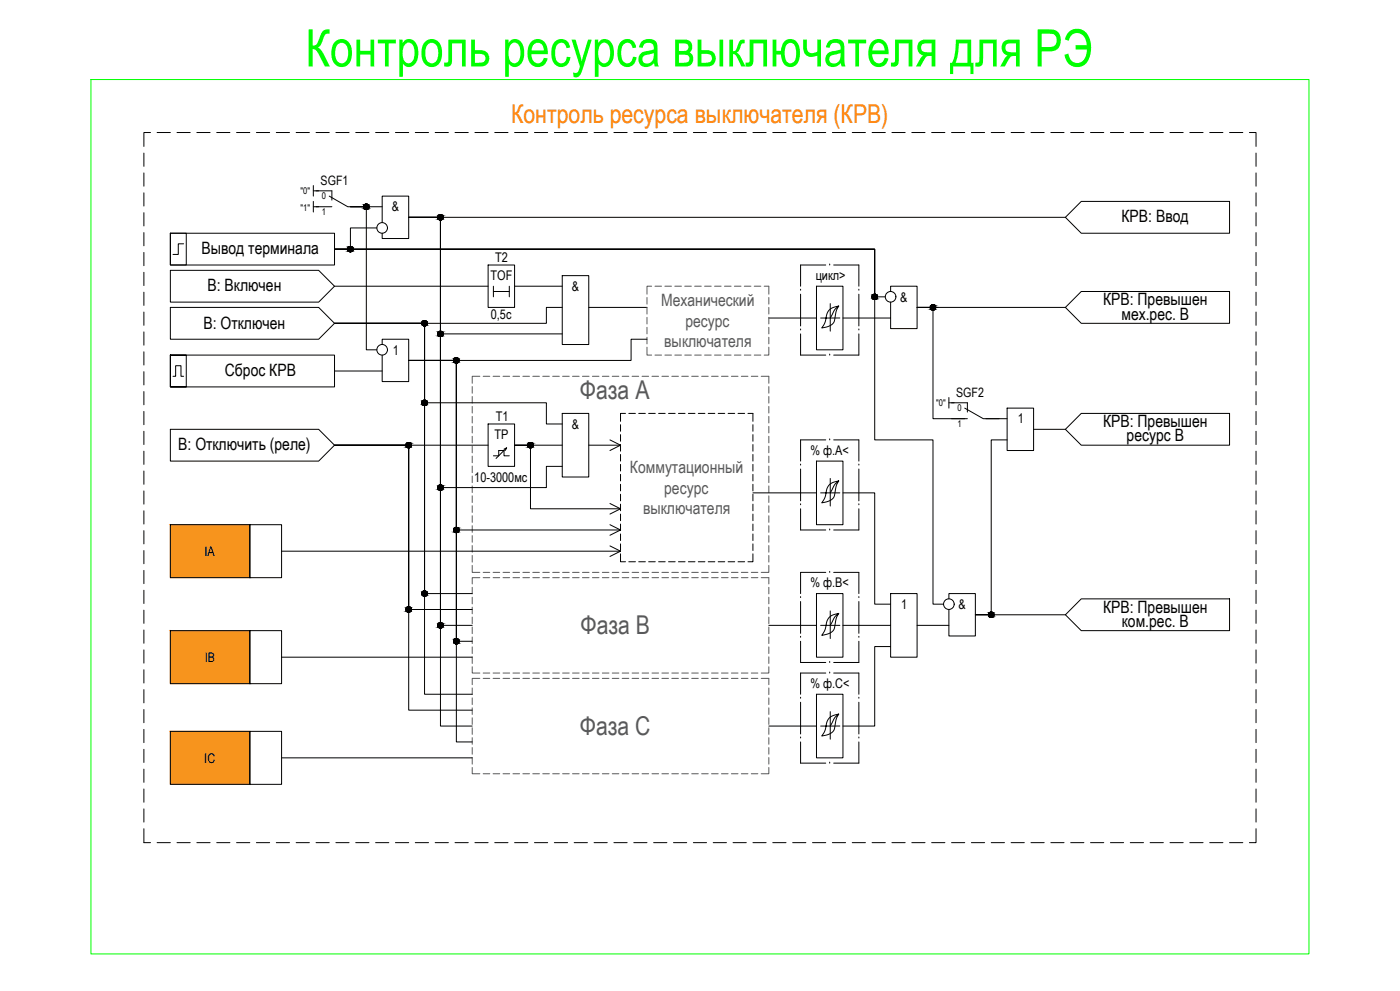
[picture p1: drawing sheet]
<svg xmlns="http://www.w3.org/2000/svg" width="1189mm" height="841mm" viewBox="0 0 1189 841" stroke-linecap="round" stroke-linejoin="round" font-family="sans-serif">
<!-- layer: 0 -->
<path d="M77 68h1035v742h-1035z" fill="none" stroke="#0f0" stroke-width=".85"/>
<g fill="none" stroke="#000" stroke-width=".85">
<path d="M128 112h-6v12M133 112h12M150 112h12M167 112h11M184 112h11M201 112h11M218 112h11M235 112h11M251 112h12M268 112h12M285 112h11M302 112h11"/>
<path d="M319 112h11M336 112h11M353 112h11M370 112h11M386 112h12M403 112h11M420 112h11M437 112h11M454 112h11M471 112h11M488 112h11M504 112h12"/>
<path d="M521 112h12M538 112h11M555 112h11M572 112h11M589 112h11M606 112h11M622 112h12M639 112h12M656 112h11M673 112h11M690 112h11M707 112h11"/>
<path d="M724 112h11M741 112h11M757 112h12M774 112h12M791 112h11M808 112h11M825 112h11M842 112h11M859 112h11M875 112h12M892 112h12M909 112h11"/>
<path d="M926 112h11M943 112h11M960 112h11M977 112h11M994 112h11M1010 112h12M1027 112h11M1044 112h11M1061 112h6v12M122 130v11M1067 130v11M122 147v11"/>
<path d="M266 157v9M1067 147v11M122 164v11M266 171v9M266 162h5M266 175h5M325 175h-27h13v122h9M918 171h126v27h-126l-13-14zM1067 164v11M122 180v12M122 197v12M145 198h13v27h-13z"/>
<path d="M145 198h139v27h-139zM320 193h-22v18h-14M325 189v-23h22v36h-22v-4M905 184h-558h27v230h90v-18h13M1067 180v12M1067 197v12M122 214v11M156 207h-5v9h-4M1067 214v11M122 231v11M145 229h126l13 14-13 13h-126zM414 225h23v36h-23z"/>
<path d="M477 234h23v58h-23zM1067 231v11M122 248v11M284 243h130M419 243v9M419 247h13M432 243v9M437 243h40M693 243h23v54h-23zM705 258v23M712 260a28 28 0 0 0-4 13 12 12 0 0 1-10 5 22 22 0 0 0 4-12 10 10 0 0 1 10-6 16 16 0 0 0-6 9l-1 1h-8M752 252h-9v-41h-459h459v162h49v140h9"/>
<path d="M756 247v-4h23v36h-23v-23M918 247h126v27h-126l-13-13zM1067 248v11M122 265v11M145 261h126l13 13-13 14h-126zM477 261h-13v13h-180h77v68h103v18h13M500 261h49M653 270h40M713 270h-8M716 270h40M905 261h-126h13v94h27M1067 265v11"/>
<path d="M122 282v11M122 299v11M325 292v-4h22v36h-22v-23M374 283h103M549 288h-13v18h-189h41v144h139M1067 282v11M1067 299v11M122 315v12M145 301h139v27h-139v-27v27h13v-27zM147 319h2v-9h5v9h2M284 315h41M1067 315v12"/>
<path d="M122 332v12M806 337v9M1067 332v12M122 349v11M414 360h23v36h-23zM477 351h23v54h-23zM531 351h-4v7M534 351h6M542 351h6M551 351h5M559 351h6M568 351h5"/>
<path d="M576 351h6M585 351h5M593 351h6M601 351h6M610 351h5M618 351h6M627 351h5M635 351h4v7M806 342h4M837 355h18M855 346h23v36h-23zM918 351h126v27h-126l-13-14z"/>
<path d="M1067 349v11M122 366v11M145 364h126l13 14-13 13h-126zM284 378h130M477 378h-40h13v54h77M500 378h27M518 373l9 5-9 4M527 360v6M527 369v5M527 377v6M639 360v6M639 369v5"/>
<path d="M639 377v6M855 373h-13v149h-14h77M878 364h27M1067 366v11M122 383v11M122 400v11M419 387h5v-5h4v5h4M428 381l2-1-1 2M430 380l-9 9M527 386v5M527 394v6M639 386v5"/>
<path d="M639 394v6M693 391h23v54h-23zM1067 383v11M1067 400v11M122 417v11M527 403v5M527 411v6M527 419v6M639 418h54M639 403v5M639 411v6M639 419v6"/>
<path d="M705 406v23M705 418h8M712 408a28 28 0 0 0-4 13 12 12 0 0 1-10 6 22 22 0 0 0 4-12 10 10 0 0 1 10-7 16 16 0 0 0-6 9l-1 1h-8M716 418h27v95h13M1067 417v11M122 433v12M518 427l9 5-9 4M527 428v5M527 436v6M639 428v5M639 436v6M1067 433v12"/>
<path d="M122 450v12M145 445h67v45h-67zM212 445h27v45h-27zM518 445l9 5-9 4M527 445v5M527 453v6M639 445v5M639 453v6M1067 450v12M122 467v11M239 468h288M518 463l9 5-9 4"/>
<path d="M527 470v7h4M527 462v5M534 477h6M542 477h6M551 477h5M559 477h6M568 477h5M576 477h6M585 477h5M593 477h6M601 477h6M610 477h5"/>
<path d="M618 477h6M627 477h5M639 470v7h-4M639 462v5M1067 467v11M122 484v11M1067 484v11M122 501v11M122 518v11M401 517h-54v-139h-63h63v225h54M401 504h-40v-230h-77h77v315h40M693 504h23v54h-23z"/>
<path d="M705 518v24M756 504h23v54h-23zM806 508v-4h22v36h-22v-23M918 508h126v27h-126l-13-13zM1067 501v11M1067 518v11M122 535v11M145 535h67v45h-67zM212 535h27v45h-27zM401 531h-27v-347h-27h27v432h27M653 531h40M705 531h8"/>
<path d="M712 521a29 29 0 0 0-4 13 12 12 0 0 1-10 5 22 22 0 0 0 4-12 11 11 0 0 1 10-6 16 16 0 0 0-6 8l-1 2h-8M716 531h40M779 531h27M1067 535v11M122 552v11M239 558h162M401 544h-13v-238h-41h41v324h13M756 549h-13v67h-27M1067 552v11M122 568v12M1067 568v12M122 585v12"/>
<path d="M693 589h23v54h-23zM1067 585v12M122 602v11M122 619v11M653 616h40M705 604v23M712 606a29 29 0 0 0-4 13 12 12 0 0 1-10 6 22 22 0 0 0 4-12 10 10 0 0 1 10-7 16 16 0 0 0-6 9l-1 1h-8M713 616h-8M1067 602v11M1067 619v11M122 636v11M145 621h67v45h-67z"/>
<path d="M212 621h27v45h-27zM1067 636v11M122 653v11M239 643h162M1067 653v11M122 670v11M1067 670v11M122 686v12M1067 686v12M122 703v12h6M133 715h12M150 715h12"/>
<path d="M167 715h11M184 715h11M201 715h11M218 715h11M235 715h11M251 715h12M268 715h12M285 715h11M302 715h11M319 715h11M336 715h11M353 715h11"/>
<path d="M370 715h11M386 715h12M403 715h11M420 715h11M437 715h11M454 715h11M471 715h11M488 715h11M504 715h12M521 715h12M538 715h11M555 715h11"/>
<path d="M572 715h11M589 715h11M606 715h11M622 715h12M639 715h12M656 715h11M673 715h11M690 715h11M707 715h11M724 715h11M741 715h11M757 715h12"/>
<path d="M774 715h12M791 715h11M808 715h11M825 715h11M842 715h11M859 715h11M875 715h12M892 715h12M909 715h11M926 715h11M943 715h11M960 715h11"/>
<path d="M977 715h11M994 715h11M1010 715h12M1027 715h11M1044 715h11M1067 703v12h-6"/>
<circle cx="311" cy="175" r="2.3"/>
<circle cx="325" cy="193" r="5"/>
<circle cx="374" cy="184" r="2.3"/>
<circle cx="298" cy="211" r="2.3"/>
<circle cx="743" cy="252" r="2.3"/>
<circle cx="756" cy="252" r="5"/>
<circle cx="361" cy="274" r="2.3"/>
<circle cx="792" cy="261" r="2.3"/>
<circle cx="325" cy="297" r="5"/>
<circle cx="374" cy="283" r="2.3"/>
<circle cx="388" cy="306" r="2.3"/>
<circle cx="361" cy="342" r="2.3"/>
<circle cx="347" cy="378" r="2.3"/>
<circle cx="450" cy="378" r="2.3"/>
<circle cx="374" cy="414" r="2.3"/>
<circle cx="388" cy="450" r="2.3"/>
<circle cx="347" cy="517" r="2.3"/>
<circle cx="361" cy="504" r="2.3"/>
<circle cx="806" cy="513" r="5"/>
<circle cx="374" cy="531" r="2.3"/>
<circle cx="842" cy="522" r="2.3"/>
<circle cx="388" cy="544" r="2.3"/>
</g>
<g fill="none" stroke="#58595b" stroke-width=".85">
<path d="M549 252v6M553 243h-4v7M556 243h6M565 243h5M573 243h6M581 243h6M590 243h6M598 243h6M607 243h5M615 243h6M624 243h5M632 243h6"/>
<path d="M640 243h6M649 243h4v7M653 252v6M549 261v6M549 269v6M549 278v5M653 261v6M653 269v6M653 278v5M549 295v6h4M549 286v6M653 295v6h-4"/>
<path d="M653 286v6M407 319h-6v6M410 319h6M419 319h5M427 319h6M436 319h5M444 319h6M452 319h6M461 319h5M469 319h6M478 319h5M486 319h6"/>
<path d="M495 319h5M503 319h6M511 319h6M520 319h6M528 319h6M537 319h5M545 319h6M554 319h5M556 301h6M562 319h6M565 301h5M570 319h6"/>
<path d="M573 301h6M579 319h6M581 301h6M587 319h6M590 301h6M596 319h5M598 301h6M604 319h6M607 301h5M613 319h5M615 301h6M621 319h6"/>
<path d="M624 301h5M630 319h5M632 301h6M638 319h6M640 301h6M646 319h7v6M401 328v6M401 336v6M653 328v6M653 336v6M401 345v6M401 353v6"/>
<path d="M653 345v6M653 353v6M401 362v5M401 370v6M401 379v5M653 362v5M653 370v6M653 379v5M401 387v6M401 396v5M653 387v6M653 396v5"/>
<path d="M401 404v6M401 412v6M653 404v6M653 412v6M401 421v5M401 429v6M401 438v5M653 421v5M653 429v6M653 438v5M401 446v6M401 455v5"/>
<path d="M653 446v6M653 455v5M401 480v6h6M401 463v6M401 471v6M653 480v6h-7M653 463v6M653 471v6M401 498v6M407 490h-6v6M410 486h6M410 490h6"/>
<path d="M419 486h5M419 490h5M427 486h6M427 490h6M436 486h5M436 490h5M444 486h6M444 490h6M452 486h6M452 490h6M461 486h5M461 490h5"/>
<path d="M469 486h6M469 490h6M478 486h5M478 490h5M486 486h6M486 490h6M495 486h5M495 490h5M503 486h6M503 490h6M511 486h6M511 490h6"/>
<path d="M520 486h6M520 490h6M528 486h6M528 490h6M537 486h5M537 490h5M545 486h6M545 490h6M554 486h5M554 490h5M562 486h6M562 490h6"/>
<path d="M570 486h6M570 490h6M579 486h6M579 490h6M587 486h6M587 490h6M596 486h5M596 490h5M604 486h6M604 490h6M613 486h5M613 490h5"/>
<path d="M621 486h6M621 490h6M630 486h5M630 490h5M638 486h6M638 490h6M646 490h7v6M653 498v6M401 507v5M401 515v6M653 507v5M653 515v6"/>
<path d="M401 524v5M401 532v6M653 524v5M653 532v6M401 541v5M401 549v6M401 557v6M653 541v5M653 549v6M653 557v6M401 566v5h6M407 576h-6v5"/>
<path d="M410 571h6M410 576h6M419 571h5M419 576h5M427 571h6M427 576h6M436 571h5M436 576h5M444 571h6M444 576h6M452 571h6M452 576h6"/>
<path d="M461 571h5M461 576h5M469 571h6M469 576h6M478 571h5M478 576h5M486 571h6M486 576h6M495 571h5M495 576h5M503 571h6M503 576h6"/>
<path d="M511 571h6M511 576h6M520 571h6M520 576h6M528 571h6M528 576h6M537 571h5M537 576h5M545 571h6M545 576h6M554 571h5M554 576h5"/>
<path d="M562 571h6M562 576h6M570 571h6M570 576h6M579 571h6M579 576h6M587 571h6M587 576h6M596 571h5M596 576h5M604 571h6M604 576h6"/>
<path d="M613 571h5M613 576h5M621 571h6M621 576h6M630 571h5M630 576h5M638 571h6M638 576h6M646 576h7v5M653 566v5h-7M401 584v5M401 592v6"/>
<path d="M653 584v5M653 592v6M401 601v5M401 609v6M401 618v5M653 601v5M653 609v6M653 618v5M401 626v6M401 634v6M653 626v6M653 634v6"/>
<path d="M401 651v6h6M401 643v5M410 657h6M419 657h5M427 657h6M436 657h5M444 657h6M452 657h6M461 657h5M469 657h6M478 657h5M486 657h6"/>
<path d="M495 657h5M503 657h6M511 657h6M520 657h6M528 657h6M537 657h5M545 657h6M554 657h5M562 657h6M570 657h6M579 657h6M587 657h6"/>
<path d="M596 657h5M604 657h6M613 657h5M621 657h6M630 657h5M638 657h6M653 651v6h-7M653 643v5"/>
</g>
<g fill="none" stroke="#000" stroke-width=".85">
<path d="M268 162h14v8M268 175h14M280 166l15 9h14M701 225h-21v18M705 225h.1M708 225h21v18M680 246h.1M680 250v27M729 246h.1M729 250v27M680 280h.1M680 283v18h21"/>
<path d="M729 280h.1M729 283v18h-21M705 301h.1M808 342h13v8M808 355h13M819 346l16 9h14M701 373h-21v18M705 373h.1M708 373h21v18M680 395h.1M680 398v27M729 395h.1"/>
<path d="M729 398v27M680 428h.1M680 432v18h21M729 428h.1M729 432v18h-21M705 450h.1M701 486h-21v18M705 486h.1M708 486h21v18M680 507h.1M680 510v27M729 507h.1"/>
<path d="M729 510v27M680 541h.1M680 544v18h21M729 541h.1M729 544v18h-21M701 571h-21v18M705 562h.1M705 571h.1M708 571h21v18M680 593h.1M680 596v27M729 593h.1"/>
<path d="M729 596v27M680 626h.1M680 630v18h21M729 626h.1M729 630v18h-21M705 648h.1"/>
</g>
<!-- layer: 0 -->
<g fill="#000" stroke="#000" stroke-width=".85">
<path d="M311 178h1zM297 214h1zM297 209h1zM742 254h1zM742 250h1zM792 259h1zM360 277h1zM360 272h1zM792 263h1zM387 308h1zM387 304h1zM360 340h1z"/>
<path d="M360 344h1zM450 376h1zM450 380h1zM387 452h1zM387 448h1zM360 506h1zM360 502h1zM841 520h1zM841 524h1zM387 546h1zM387 542h1z"/>
<path d="M311 173h1zM311 173h1z"/>
<path d="M311 173h1zM310 173h2z"/>
<path d="M310 173h2zM310 173h2z"/>
<path d="M310 178h2zM310 178h2z"/>
<path d="M310 173h2zM310 173h2z"/>
<path d="M310 178h2zM310 178h2z"/>
<path d="M310 173l2 1zM310 174h2z"/>
<path d="M310 177h2zM310 177l2 1z"/>
<path d="M310 174h2zM310 174h2z"/>
<path d="M310 177h2zM310 177h2z"/>
<path d="M310 174h3zM310 174h3z"/>
<path d="M310 177h2zM310 177h2z"/>
<path d="M310 174h3zM310 174h3z"/>
<path d="M310 177h3zM310 177h2z"/>
<path d="M309 174h4zM309 174h4z"/>
<path d="M309 177h4zM309 177h4z"/>
<path d="M309 174h4zM309 174h4z"/>
<path d="M309 177h4zM309 177h4z"/>
<path d="M309 174h4zM309 174h4z"/>
<path d="M309 177h4zM309 177h4z"/>
<path d="M309 174l4 1zM309 174l4 1z"/>
<path d="M309 176h4zM309 176l4 1z"/>
<path d="M309 175h4zM309 175h4z"/>
<path d="M309 176h4zM309 176h4z"/>
<path d="M309 175h4zM309 175h4z"/>
<path d="M309 176h4zM309 176h4z"/>
<path d="M309 175h4zM309 175h4z"/>
<path d="M309 175h4zM309 175h4z"/>
<path d="M309 176h4zM309 176h4z"/>
<path d="M309 176h4zM309 176h4z"/>
<path d="M309 175h4zM309 175l4 1z"/>
<path d="M374 182h1zM373 182h2z"/>
<path d="M373 182h2zM373 182h2z"/>
<path d="M373 187h2zM373 187h1z"/>
<path d="M373 182h2zM373 182h2z"/>
<path d="M373 187h2zM373 187h2z"/>
<path d="M373 182l2 1zM373 183h2z"/>
<path d="M373 186h2zM373 186l2 1z"/>
<path d="M373 183h2zM373 183h2z"/>
<path d="M373 186h2zM373 186h2z"/>
<path d="M373 183h3zM372 183h4z"/>
<path d="M373 186h2zM373 186h2z"/>
<path d="M372 183h4zM372 183h4z"/>
<path d="M372 186h4zM372 186h3z"/>
<path d="M372 183h4zM372 183h4z"/>
<path d="M372 186h4zM372 186h4z"/>
<path d="M372 183h4zM372 183h4z"/>
<path d="M372 186h4zM372 186h4z"/>
<path d="M372 183h4zM372 183h4z"/>
<path d="M372 186h4zM372 186h4z"/>
<path d="M372 183l4 1zM372 183l4 1z"/>
<path d="M372 185h4zM372 185l4 1z"/>
<path d="M372 184h4zM372 184h4z"/>
<path d="M372 185h4zM372 185h4z"/>
<path d="M372 184h4zM372 184h4z"/>
<path d="M372 185h4zM372 185h4z"/>
<path d="M372 184h4zM372 184h4z"/>
<path d="M372 185h4zM372 185h4z"/>
<path d="M372 184h4zM372 184h4z"/>
<path d="M372 184l4 1zM372 184l4 1z"/>
<path d="M372 185h4zM372 185h4z"/>
<path d="M297 214h1zM297 214h1z"/>
<path d="M297 209h1zM297 209h1z"/>
<path d="M297 209h1zM297 209h1z"/>
<path d="M297 209h1zM297 209h1z"/>
<path d="M297 214h1zM297 214h1z"/>
<path d="M297 209h2zM297 209h2z"/>
<path d="M297 213h1zM297 213l1 1z"/>
<path d="M297 209l2 1zM296 210h3z"/>
<path d="M297 213h2zM297 213h1z"/>
<path d="M296 210h3zM296 210h3z"/>
<path d="M296 213h3zM296 213h3z"/>
<path d="M296 210h3zM296 210h3z"/>
<path d="M296 213h3zM296 213h3z"/>
<path d="M296 210h3zM296 210h3z"/>
<path d="M296 213h3zM296 213h3z"/>
<path d="M296 210h3zM296 210h3z"/>
<path d="M296 213h3zM296 213h3z"/>
<path d="M296 210h4zM296 210h4z"/>
<path d="M296 213h3zM296 213h3z"/>
<path d="M296 210h4zM296 210h4z"/>
<path d="M296 213h4zM296 213h3z"/>
<path d="M296 210l4 1zM296 210l4 1z"/>
<path d="M296 212h4zM296 212l4 1z"/>
<path d="M296 211h4zM296 211h4z"/>
<path d="M296 212h4zM296 212h4z"/>
<path d="M295 211h5zM295 211h5z"/>
<path d="M295 212h5zM295 212h5z"/>
<path d="M295 211h5zM295 211h5z"/>
<path d="M295 212h5zM295 212h5z"/>
<path d="M295 211h5zM295 211h5z"/>
<path d="M295 211l5 1zM295 211l5 1z"/>
<path d="M295 212h5zM295 212h5z"/>
<path d="M742 250h2zM742 250h2z"/>
<path d="M742 250h2zM742 250h2z"/>
<path d="M742 254h2zM742 254h1z"/>
<path d="M742 250h2zM742 250h2z"/>
<path d="M742 254h2zM742 254h2z"/>
<path d="M742 250h2zM742 250h2z"/>
<path d="M742 254h2zM742 254h2z"/>
<path d="M742 250h2zM741 250h3z"/>
<path d="M742 254h2zM742 254h2z"/>
<path d="M741 250h3zM741 250h3z"/>
<path d="M741 254h3zM741 254h3z"/>
<path d="M741 250h3zM741 250h3z"/>
<path d="M741 254h3zM741 254h3z"/>
<path d="M741 250l4 1zM741 251h4z"/>
<path d="M741 253h3zM741 253l3 1z"/>
<path d="M741 251h4zM741 251h4z"/>
<path d="M741 253h4zM741 253h3z"/>
<path d="M741 251h4zM741 251h4z"/>
<path d="M741 253h4zM741 253h4z"/>
<path d="M741 251h4zM741 251h4z"/>
<path d="M741 253h4zM741 253h4z"/>
<path d="M741 251h4zM741 251h4z"/>
<path d="M741 253h4zM741 253h4z"/>
<path d="M741 251h4zM741 251h4z"/>
<path d="M741 253h4zM741 253h4z"/>
<path d="M741 251l4 1zM741 251l4 1z"/>
<path d="M741 252h4zM741 252l4 1z"/>
<path d="M741 252h4zM741 252h4z"/>
<path d="M741 252h4zM741 252h4z"/>
<path d="M741 252h4zM741 252h4z"/>
<path d="M792 259h1zM792 259h1z"/>
<path d="M792 259h1zM792 259h1z"/>
<path d="M792 259h1zM791 259h2z"/>
<path d="M791 259h2zM791 259h2z"/>
<path d="M791 259h3zM791 259h3z"/>
<path d="M791 259h3zM791 259h3z"/>
<path d="M791 259h3zM791 259h3z"/>
<path d="M791 259h3zM791 259h3z"/>
<path d="M791 259l3 1zM791 259l3 1z"/>
<path d="M790 260h4zM790 260h4z"/>
<path d="M790 260h4zM790 260h4z"/>
<path d="M790 260h4zM790 260h4z"/>
<path d="M360 277h1zM360 277h1z"/>
<path d="M360 272h1zM360 272h1z"/>
<path d="M360 272h1zM360 272h1z"/>
<path d="M360 272h1zM360 272h1z"/>
<path d="M360 277h1zM360 277h1z"/>
<path d="M360 272h2zM360 272h2z"/>
<path d="M360 276h1zM360 276l1 1z"/>
<path d="M360 272l2 1zM359 273h3z"/>
<path d="M360 276h2zM360 276h1z"/>
<path d="M359 273h3zM359 273h3z"/>
<path d="M359 276h3zM359 276h3z"/>
<path d="M359 273h3zM359 273h3z"/>
<path d="M359 276h3zM359 276h3z"/>
<path d="M359 273h3zM359 273h3z"/>
<path d="M359 276h3zM359 276h3z"/>
<path d="M359 273h3zM359 273h3z"/>
<path d="M359 276h3zM359 276h3z"/>
<path d="M359 273h3zM359 273h3z"/>
<path d="M359 276h3zM359 276h3z"/>
<path d="M359 273h4zM359 273h4z"/>
<path d="M359 276h3zM359 276h3z"/>
<path d="M358 273l5 1zM358 273l5 1z"/>
<path d="M358 275h5zM358 275l4 1z"/>
<path d="M358 274h5zM358 274h5z"/>
<path d="M358 275h5zM358 275h5z"/>
<path d="M358 274h5zM358 274h5z"/>
<path d="M358 275h5zM358 275h5z"/>
<path d="M358 274h5zM358 274h5z"/>
<path d="M358 274h5zM358 274h5z"/>
<path d="M358 274l5 1zM358 274l5 1z"/>
<path d="M358 275h5zM358 275h5z"/>
<path d="M358 275h5zM358 275h5z"/>
<path d="M792 263h1zM792 263h1z"/>
<path d="M792 263h1zM792 263h1z"/>
<path d="M791 263h2zM791 263h2z"/>
<path d="M791 263h2zM791 263h2z"/>
<path d="M791 263h3zM791 263h2z"/>
<path d="M791 263h3zM791 263h3z"/>
<path d="M791 263h3zM791 263h3z"/>
<path d="M791 262h3zM791 262l3 1z"/>
<path d="M790 262h4zM790 262h4z"/>
<path d="M790 262h4zM790 262h4z"/>
<path d="M790 262h4zM790 262h4z"/>
<path d="M790 260h4zM790 260h4z"/>
<path d="M790 262h4zM790 262h4z"/>
<path d="M790 260l4 1zM790 260l4 1z"/>
<path d="M790 261h4zM790 261l4 1z"/>
<path d="M790 261h5zM790 261h5z"/>
<path d="M790 261h4zM790 261h4z"/>
<path d="M790 261h5zM790 261h5z"/>
<path d="M790 261h5zM790 261h5z"/>
<path d="M790 261h5zM790 261h4z"/>
<path d="M374 281h1zM373 281h2z"/>
<path d="M373 281h2zM373 281h2z"/>
<path d="M373 286h2zM373 286h1z"/>
<path d="M373 281h2zM373 281h2z"/>
<path d="M373 285h2zM373 285l2 1z"/>
<path d="M373 281l2 1zM373 282h2z"/>
<path d="M373 285h2zM373 285h2z"/>
<path d="M373 282h2zM373 282h2z"/>
<path d="M373 285h2zM373 285h2z"/>
<path d="M373 282h3zM372 282h4z"/>
<path d="M373 285h2zM373 285h2z"/>
<path d="M372 282h4zM372 282h4z"/>
<path d="M372 285h4zM372 285h3z"/>
<path d="M372 282h4zM372 282h4z"/>
<path d="M372 285h4zM372 285h4z"/>
<path d="M372 282h4zM372 282h4z"/>
<path d="M372 285h4zM372 285h4z"/>
<path d="M372 282h4zM372 282h4z"/>
<path d="M372 285h4zM372 285h4z"/>
<path d="M372 282l4 1zM372 282l4 1z"/>
<path d="M372 284h4zM372 284l4 1z"/>
<path d="M372 283h4zM372 283h4z"/>
<path d="M372 284h4zM372 284h4z"/>
<path d="M372 283h4zM372 283h4z"/>
<path d="M372 284h4zM372 284h4z"/>
<path d="M372 283h4zM372 283h4z"/>
<path d="M372 284h4zM372 284h4z"/>
<path d="M372 283h4zM372 283h4z"/>
<path d="M372 283l4 1zM372 283l4 1z"/>
<path d="M372 284h4zM372 284h4z"/>
<path d="M387 308h1zM387 308h1z"/>
<path d="M387 304h1zM387 304h1z"/>
<path d="M387 304h1zM387 304h1z"/>
<path d="M387 304h1zM387 304h1z"/>
<path d="M387 308h1zM387 308h1z"/>
<path d="M387 304h2zM386 304h3z"/>
<path d="M387 308h1zM387 308h1z"/>
<path d="M386 304h3zM386 304h3z"/>
<path d="M386 308h3zM386 308h2z"/>
<path d="M386 304h3zM386 304h3z"/>
<path d="M386 308h3zM386 308h3z"/>
<path d="M386 304h3zM386 304h3z"/>
<path d="M386 308h3zM386 308h3z"/>
<path d="M386 304h3zM386 304h3z"/>
<path d="M386 307h3zM386 307l3 1z"/>
<path d="M386 304l3 1zM386 304l3 1z"/>
<path d="M386 307h3zM386 307h3z"/>
<path d="M386 305h3zM386 305h3z"/>
<path d="M386 307h3zM386 307h3z"/>
<path d="M386 305h4zM386 305h4z"/>
<path d="M386 307h3zM386 307h3z"/>
<path d="M386 305h4zM386 305h4z"/>
<path d="M386 307h4zM386 307h3z"/>
<path d="M385 305h5zM385 305h5z"/>
<path d="M385 307h5zM385 307h5z"/>
<path d="M385 305h5zM385 305h5z"/>
<path d="M385 306h5zM385 306l5 1z"/>
<path d="M385 305l5 1zM385 305l5 1z"/>
<path d="M385 306h5zM385 306h5z"/>
<path d="M385 306h5zM385 306h5z"/>
<path d="M385 306h5zM385 306h5z"/>
<path d="M385 306h5zM385 306h5z"/>
<path d="M360 340h1zM360 340h1z"/>
<path d="M360 340h1zM360 340h1z"/>
<path d="M360 340h1zM360 340h1z"/>
<path d="M360 340h2zM360 340h2z"/>
<path d="M360 340h2zM359 340h3z"/>
<path d="M359 340h3zM359 340h3z"/>
<path d="M360 344h1zM360 344h1z"/>
<path d="M360 344h1zM360 344h1z"/>
<path d="M360 344h1zM360 344h1z"/>
<path d="M360 344h2zM360 344h1z"/>
<path d="M359 344h3zM359 344h3z"/>
<path d="M359 340h3zM359 340h3z"/>
<path d="M359 344h3zM359 344h3z"/>
<path d="M359 340h3zM359 340h3z"/>
<path d="M359 343h3zM359 343l3 1z"/>
<path d="M359 340l3 1zM359 340l3 1z"/>
<path d="M359 343h3zM359 343h3z"/>
<path d="M359 341h3zM359 341h3z"/>
<path d="M359 343h3zM359 343h3z"/>
<path d="M359 341h4zM359 341h4z"/>
<path d="M359 343h3zM359 343h3z"/>
<path d="M358 341h5zM358 341h5z"/>
<path d="M358 343h5zM358 343h4z"/>
<path d="M358 341h5zM358 341h5z"/>
<path d="M358 343h5zM358 343h5z"/>
<path d="M358 341h5zM358 341h5z"/>
<path d="M358 342h5zM358 342l5 1z"/>
<path d="M358 341l5 1zM358 341l5 1z"/>
<path d="M358 342h5zM358 342h5z"/>
<path d="M358 342h5zM358 342h5z"/>
<path d="M358 342h5zM358 342h5z"/>
<path d="M358 342h5zM358 342h5z"/>
<path d="M347 376h1zM346 376h2z"/>
<path d="M346 376h2zM346 376h2z"/>
<path d="M346 380h2zM346 380h1z"/>
<path d="M346 376h2zM346 376h2z"/>
<path d="M346 380h2zM346 380h2z"/>
<path d="M346 376h2zM346 376h2z"/>
<path d="M346 380h2zM346 380h2z"/>
<path d="M346 376h2zM346 376h2z"/>
<path d="M346 380h2zM346 380h2z"/>
<path d="M346 376h3zM345 376h4z"/>
<path d="M346 380h2zM346 380h2z"/>
<path d="M345 376h4zM345 376h4z"/>
<path d="M345 379h4zM345 379l3 1z"/>
<path d="M345 376h4zM345 376h4z"/>
<path d="M345 379h4zM345 379h4z"/>
<path d="M345 376l4 1zM345 376l4 1z"/>
<path d="M345 379h4zM345 379h4z"/>
<path d="M345 377h4zM345 377h4z"/>
<path d="M345 379h4zM345 379h4z"/>
<path d="M345 377h4zM345 377h4z"/>
<path d="M345 379h4zM345 379h4z"/>
<path d="M345 377h4zM345 377h4z"/>
<path d="M345 379h4zM345 379h4z"/>
<path d="M345 377h4zM345 377h4z"/>
<path d="M345 378h4zM345 378l4 1z"/>
<path d="M345 377l4 1zM345 377l4 1z"/>
<path d="M345 378h4zM345 378h4z"/>
<path d="M345 378h4zM345 378h4z"/>
<path d="M345 378h4zM345 378h4z"/>
<path d="M345 378h4zM345 378h4z"/>
<path d="M450 376h1zM450 376h1z"/>
<path d="M450 376h1zM450 376h1z"/>
<path d="M450 376h1zM450 376h1z"/>
<path d="M450 380h1zM450 380h1z"/>
<path d="M450 376h2zM449 376h3z"/>
<path d="M450 380h1zM450 380h1z"/>
<path d="M449 376h3zM449 376h3z"/>
<path d="M449 380h3zM449 380h2z"/>
<path d="M449 376h3zM449 376h3z"/>
<path d="M449 380h3zM449 380h3z"/>
<path d="M449 376h3zM449 376h3z"/>
<path d="M449 380h3zM449 380h3z"/>
<path d="M449 376h3zM449 376h3z"/>
<path d="M449 379h3zM449 379l3 1z"/>
<path d="M449 376h3zM449 376h3z"/>
<path d="M449 379h3zM449 379h3z"/>
<path d="M449 376l3 1zM449 376l3 1z"/>
<path d="M449 379h3zM449 379h3z"/>
<path d="M449 377h4zM449 377h4z"/>
<path d="M449 379h3zM449 379h3z"/>
<path d="M448 377h5zM448 377h5z"/>
<path d="M448 379h5zM448 379h4z"/>
<path d="M448 377h5zM448 377h5z"/>
<path d="M448 379h5zM448 379h5z"/>
<path d="M448 377h5zM448 377h5z"/>
<path d="M448 378h5zM448 378l5 1z"/>
<path d="M448 377l5 1zM448 377l5 1z"/>
<path d="M448 378h5zM448 378h5z"/>
<path d="M448 378h5zM448 378h5z"/>
<path d="M448 378h5zM448 378h5z"/>
<path d="M448 378h5zM448 378h5z"/>
<path d="M450 380h1zM450 380h1z"/>
<path d="M374 412h1zM373 412h2z"/>
<path d="M373 412h2zM373 412h2z"/>
<path d="M373 416h2zM373 416h1z"/>
<path d="M373 412h2zM373 412h2z"/>
<path d="M373 416h2zM373 416h2z"/>
<path d="M373 412h2zM373 412h2z"/>
<path d="M373 416h2zM373 416h2z"/>
<path d="M373 412h2zM373 412h2z"/>
<path d="M373 416h2zM373 416h2z"/>
<path d="M373 412h3zM372 412h4z"/>
<path d="M373 416h2zM373 416h2z"/>
<path d="M372 412h4zM372 412h4z"/>
<path d="M372 415h4zM372 415l3 1z"/>
<path d="M372 412h4zM372 412h4z"/>
<path d="M372 415h4zM372 415h4z"/>
<path d="M372 412l4 1zM372 412l4 1z"/>
<path d="M372 415h4zM372 415h4z"/>
<path d="M372 413h4zM372 413h4z"/>
<path d="M372 415h4zM372 415h4z"/>
<path d="M372 413h4zM372 413h4z"/>
<path d="M372 415h4zM372 415h4z"/>
<path d="M372 413h4zM372 413h4z"/>
<path d="M372 415h4zM372 415h4z"/>
<path d="M372 413h4zM372 413h4z"/>
<path d="M372 414h4zM372 414l4 1z"/>
<path d="M372 413l4 1zM372 413l4 1z"/>
<path d="M372 414h4zM372 414h4z"/>
<path d="M372 414h4zM372 414h4z"/>
<path d="M372 414h4zM372 414h4z"/>
<path d="M372 414h4zM372 414h4z"/>
<path d="M387 452h1zM387 452h1z"/>
<path d="M387 448h1zM387 448h1z"/>
<path d="M387 448h1zM387 448h1z"/>
<path d="M387 448h1zM387 448h1z"/>
<path d="M387 452h1zM387 452h1z"/>
<path d="M387 448h2zM386 448h3z"/>
<path d="M387 452h1zM387 452h1z"/>
<path d="M386 448h3zM386 448h3z"/>
<path d="M386 452h3zM386 452h2z"/>
<path d="M386 448h3zM386 448h3z"/>
<path d="M386 452h3zM386 452h3z"/>
<path d="M386 448h3zM386 448h3z"/>
<path d="M386 452h3zM386 452h3z"/>
<path d="M386 448h3zM386 448h3z"/>
<path d="M386 451h3zM386 451l3 1z"/>
<path d="M386 448h3zM386 448h3z"/>
<path d="M386 451h3zM386 451h3z"/>
<path d="M386 448l3 1zM386 448l3 1z"/>
<path d="M386 451h3zM386 451h3z"/>
<path d="M386 449h4zM386 449h4z"/>
<path d="M386 451h3zM386 451h3z"/>
<path d="M386 449h4zM386 449h4z"/>
<path d="M386 451h4zM386 451h3z"/>
<path d="M385 449h5zM385 449h5z"/>
<path d="M385 451h5zM385 451h5z"/>
<path d="M385 449h5zM385 449h5z"/>
<path d="M385 450h5zM385 450l5 1z"/>
<path d="M385 449l5 1zM385 449l5 1z"/>
<path d="M385 450h5zM385 450h5z"/>
<path d="M385 450h5zM385 450h5z"/>
<path d="M385 450h5zM385 450h5z"/>
<path d="M385 450h5zM385 450h5z"/>
<path d="M347 515h1zM346 515h2z"/>
<path d="M346 515h2zM346 515h2z"/>
<path d="M346 519h2zM346 519h1z"/>
<path d="M346 515h2zM346 515h2z"/>
<path d="M346 519h2zM346 519h2z"/>
<path d="M346 515h2zM346 515h2z"/>
<path d="M346 519h2zM346 519h2z"/>
<path d="M346 515h2zM346 515h2z"/>
<path d="M346 519h2zM346 519h2z"/>
<path d="M346 515l3 1zM345 516h4z"/>
<path d="M346 519h2zM346 519h2z"/>
<path d="M345 516h4zM345 516h4z"/>
<path d="M345 519h4zM345 519h3z"/>
<path d="M345 516h4zM345 516h4z"/>
<path d="M345 519h4zM345 519h4z"/>
<path d="M345 516h4zM345 516h4z"/>
<path d="M345 519h4zM345 519h4z"/>
<path d="M345 516h4zM345 516h4z"/>
<path d="M345 518h4zM345 518l4 1z"/>
<path d="M345 516h4zM345 516h4z"/>
<path d="M345 518h4zM345 518h4z"/>
<path d="M345 516l4 1zM345 516l4 1z"/>
<path d="M345 518h4zM345 518h4z"/>
<path d="M345 517h4zM345 517h4z"/>
<path d="M345 518h4zM345 518h4z"/>
<path d="M345 517h4zM345 517h4z"/>
<path d="M345 517h4zM345 517h4z"/>
<path d="M345 517l4 1zM345 517l4 1z"/>
<path d="M345 518h4zM345 518h4z"/>
<path d="M345 517h4zM345 517h4z"/>
<path d="M360 506h1zM360 506h1z"/>
<path d="M360 502h1zM360 502h1z"/>
<path d="M360 502h1zM360 502h1z"/>
<path d="M360 502h1zM360 502h1z"/>
<path d="M360 506h1zM360 506h1z"/>
<path d="M360 502h2zM360 502h2z"/>
<path d="M360 506h1zM360 506h1z"/>
<path d="M360 502h2zM359 502h3z"/>
<path d="M360 506h2zM360 506h1z"/>
<path d="M359 502h3zM359 502h3z"/>
<path d="M359 506h3zM359 506h3z"/>
<path d="M359 502h3zM359 502h3z"/>
<path d="M359 505h3zM359 505l3 1z"/>
<path d="M359 502h3zM359 502h3z"/>
<path d="M359 505h3zM359 505h3z"/>
<path d="M359 502h3zM359 502h3z"/>
<path d="M359 505h3zM359 505h3z"/>
<path d="M359 502l3 1zM359 502l3 1z"/>
<path d="M359 505h3zM359 505h3z"/>
<path d="M359 503h4zM359 503h4z"/>
<path d="M359 505h3zM359 505h3z"/>
<path d="M358 503h5zM358 503h5z"/>
<path d="M358 505h5zM358 505h4z"/>
<path d="M358 503h5zM358 503h5z"/>
<path d="M358 505h5zM358 505h5z"/>
<path d="M358 503h5zM358 503h5z"/>
<path d="M358 504h5zM358 504l5 1z"/>
<path d="M358 503l5 1zM358 503l5 1z"/>
<path d="M358 504h5zM358 504h5z"/>
<path d="M358 504h5zM358 504h5z"/>
<path d="M358 504h5zM358 504h5z"/>
<path d="M358 504h5zM358 504h5z"/>
<path d="M841 520h1zM841 520h1z"/>
<path d="M841 520h2zM841 520h2z"/>
<path d="M841 520h2zM841 520h2z"/>
<path d="M841 520h2zM841 520h2z"/>
<path d="M841 520h2zM841 520h2z"/>
<path d="M840 520h3zM840 520h3z"/>
<path d="M374 529h1zM373 529h2z"/>
<path d="M373 529h2zM373 529h2z"/>
<path d="M373 533h2zM373 533h1z"/>
<path d="M373 529h2zM373 529h2z"/>
<path d="M373 533h2zM373 533h2z"/>
<path d="M373 529h2zM373 529h2z"/>
<path d="M373 533h2zM373 533h2z"/>
<path d="M373 529h2zM373 529h2z"/>
<path d="M373 533h2zM373 533h2z"/>
<path d="M373 529h3zM372 529h4z"/>
<path d="M373 532h2zM373 532l2 1z"/>
<path d="M372 529h4zM372 529h4z"/>
<path d="M372 532h4zM372 532h3z"/>
<path d="M372 529h4zM372 529h4z"/>
<path d="M372 532h4zM372 532h4z"/>
<path d="M372 529l4 1zM372 529l4 1z"/>
<path d="M372 532h4zM372 532h4z"/>
<path d="M372 530h4zM372 530h4z"/>
<path d="M372 532h4zM372 532h4z"/>
<path d="M372 530h4zM372 530h4z"/>
<path d="M372 532h4zM372 532h4z"/>
<path d="M372 530h4zM372 530h4z"/>
<path d="M372 532h4zM372 532h4z"/>
<path d="M372 530h4zM372 530h4z"/>
<path d="M372 531h4zM372 531l4 1z"/>
<path d="M372 530l4 1zM372 530l4 1z"/>
<path d="M372 531h4zM372 531h4z"/>
<path d="M372 531h4zM372 531h4z"/>
<path d="M372 531h4zM372 531h4z"/>
<path d="M372 531h4zM372 531h4z"/>
<path d="M841 524h1zM841 524h1z"/>
<path d="M841 524h2zM841 524h1z"/>
<path d="M841 524h2zM841 524h2z"/>
<path d="M841 524h2zM841 524h2z"/>
<path d="M840 523h3zM840 523l3 1z"/>
<path d="M840 520h3zM840 520h3z"/>
<path d="M840 523h3zM840 523h3z"/>
<path d="M840 520h4zM840 520h4z"/>
<path d="M840 523h3zM840 523h3z"/>
<path d="M840 520l4 1zM840 520l4 1z"/>
<path d="M840 523h4zM840 523h3z"/>
<path d="M840 521h4zM840 521h4z"/>
<path d="M840 523h4zM840 523h4z"/>
<path d="M840 521h4zM840 521h4z"/>
<path d="M840 523h4zM840 523h4z"/>
<path d="M840 521h4zM840 521h4z"/>
<path d="M840 523h4zM840 523h4z"/>
<path d="M840 521h4zM840 521h4z"/>
<path d="M840 522h4zM840 522l4 1z"/>
<path d="M840 521l4 1zM840 521l4 1z"/>
<path d="M839 522h5zM839 522h5z"/>
<path d="M839 522h5zM839 522h5z"/>
<path d="M840 522h4zM840 522h4z"/>
<path d="M839 522h5zM839 522h5z"/>
<path d="M387 546h1zM387 546h1z"/>
<path d="M387 542h1zM387 542h1z"/>
<path d="M387 542h1zM387 542h1z"/>
<path d="M387 542h1zM387 542h1z"/>
<path d="M387 546h1zM387 546h1z"/>
<path d="M387 542h2zM386 542h3z"/>
<path d="M387 546h1zM387 546h1z"/>
<path d="M386 542h3zM386 542h3z"/>
<path d="M386 546h3zM386 546h2z"/>
<path d="M386 542h3zM386 542h3z"/>
<path d="M386 546h3zM386 546h3z"/>
<path d="M386 542l3 1zM386 542l3 1z"/>
<path d="M386 546h3zM386 546h3z"/>
<path d="M386 543h3zM386 543h3z"/>
<path d="M386 546h3zM386 546h3z"/>
<path d="M386 543h3zM386 543h3z"/>
<path d="M386 546h3zM386 546h3z"/>
<path d="M386 543h3zM386 543h3z"/>
<path d="M386 546h3zM386 546h3z"/>
<path d="M386 543h4zM386 543h4z"/>
<path d="M386 545h3zM386 545l3 1z"/>
<path d="M386 543h4zM386 543h4z"/>
<path d="M386 545h4zM386 545h3z"/>
<path d="M385 543l5 1zM385 543l5 1z"/>
<path d="M385 545h5zM385 545h5z"/>
<path d="M385 544h5zM385 544h5z"/>
<path d="M385 545h5zM385 545h5z"/>
<path d="M385 544h5zM385 544h5z"/>
<path d="M385 544h5zM385 544h5z"/>
<path d="M385 544l5 1zM385 544l5 1z"/>
<path d="M385 545h5zM385 545h5z"/>
<path d="M385 544h5zM385 544h5z"/>
</g>
<g fill="#f7941d" stroke="#f7941d" stroke-width=".85">
<path d="M145 445l67 45v-45zM145 445l67 45h-67z"/>
<path d="M145 535l67 45v-45zM145 535l67 45h-67z"/>
<path d="M145 621l67 45v-45zM145 621l67 45h-67z"/>
</g>
<text font-size="44" fill="#0f0" x="259" y="56">Контроль ресурса выключателя для РЭ</text>
<text font-size="22" fill="#ff7f00" x="434" y="105">Контроль ресурса выключателя (КРВ)</text>
<g font-size="22" fill="#58595b">
<text x="493" y="338">Фаза А</text>
<text x="493" y="538">Фаза В</text>
<text x="492" y="624">Фаза С</text>
</g>
<g font-size="14.5">
<text x="952" y="189">КРВ: Ввод</text>
<text x="171" y="216">Вывод терминала</text>
<text x="176" y="247">В: Включен</text>
<text x="937" y="259">КРВ: Превышен</text>
<text x="952" y="271">мех.рес. В</text>
<text x="173" y="279">В: Отключен</text>
<text x="191" y="319">Сброс КРВ</text>
<text x="937" y="363">КРВ: Превышен</text>
<text x="957" y="375">ресурс В</text>
<text x="151" y="382">В: Отключить (реле)</text>
<text x="937" y="520">КРВ: Превышен</text>
<text x="953" y="532">ком.рес. В</text>
</g>
<g font-size="14.5" fill="#58595b">
<text x="561" y="260">Механический</text>
<text x="582" y="277">ресурс</text>
<text x="564" y="294">выключателя</text>
<text x="535" y="402">Коммутационный</text>
<text x="564" y="419">ресурс</text>
<text x="546" y="436">выключателя</text>
</g>
<g font-size="11.3">
<text x="333" y="179">&amp;</text>
<text x="420" y="222">T2</text>
<text x="417" y="238">TOF</text>
<text x="693" y="238">цикл&gt;</text>
<text x="486" y="247">&amp;</text>
<text x="764" y="256">&amp;</text>
<text x="417" y="271">0,5с</text>
<text x="334" y="301">1</text>
<text x="421" y="357">T1</text>
<text x="864" y="359">1</text>
<text x="486" y="364">&amp;</text>
<text x="420" y="373">TP</text>
<text x="688" y="386">% ф.А&lt;</text>
<text x="403" y="409">10-3000мс</text>
<text x="174" y="472">IA</text>
<text x="688" y="499">% ф.B&lt;</text>
<text x="765" y="517">1</text>
<text x="814" y="517">&amp;</text>
<text x="174" y="562">IВ</text>
<text x="688" y="584">% ф.C&lt;</text>
<text x="173" y="647">IC</text>
</g>
<g font-size="11">
<text x="272" y="157">SGF1</text>
<text x="812" y="337">SGF2</text>
</g>
<g font-size="7.9">
<text x="255" y="165">&quot;0&quot;</text>
<text x="273" y="169">0</text>
<text x="255" y="179">&quot;1&quot;</text>
<text x="273" y="183">1</text>
<text x="795" y="345">&quot;0&quot;</text>
<text x="813" y="349">0</text>
<text x="813" y="363">1</text>
</g>
</svg>
